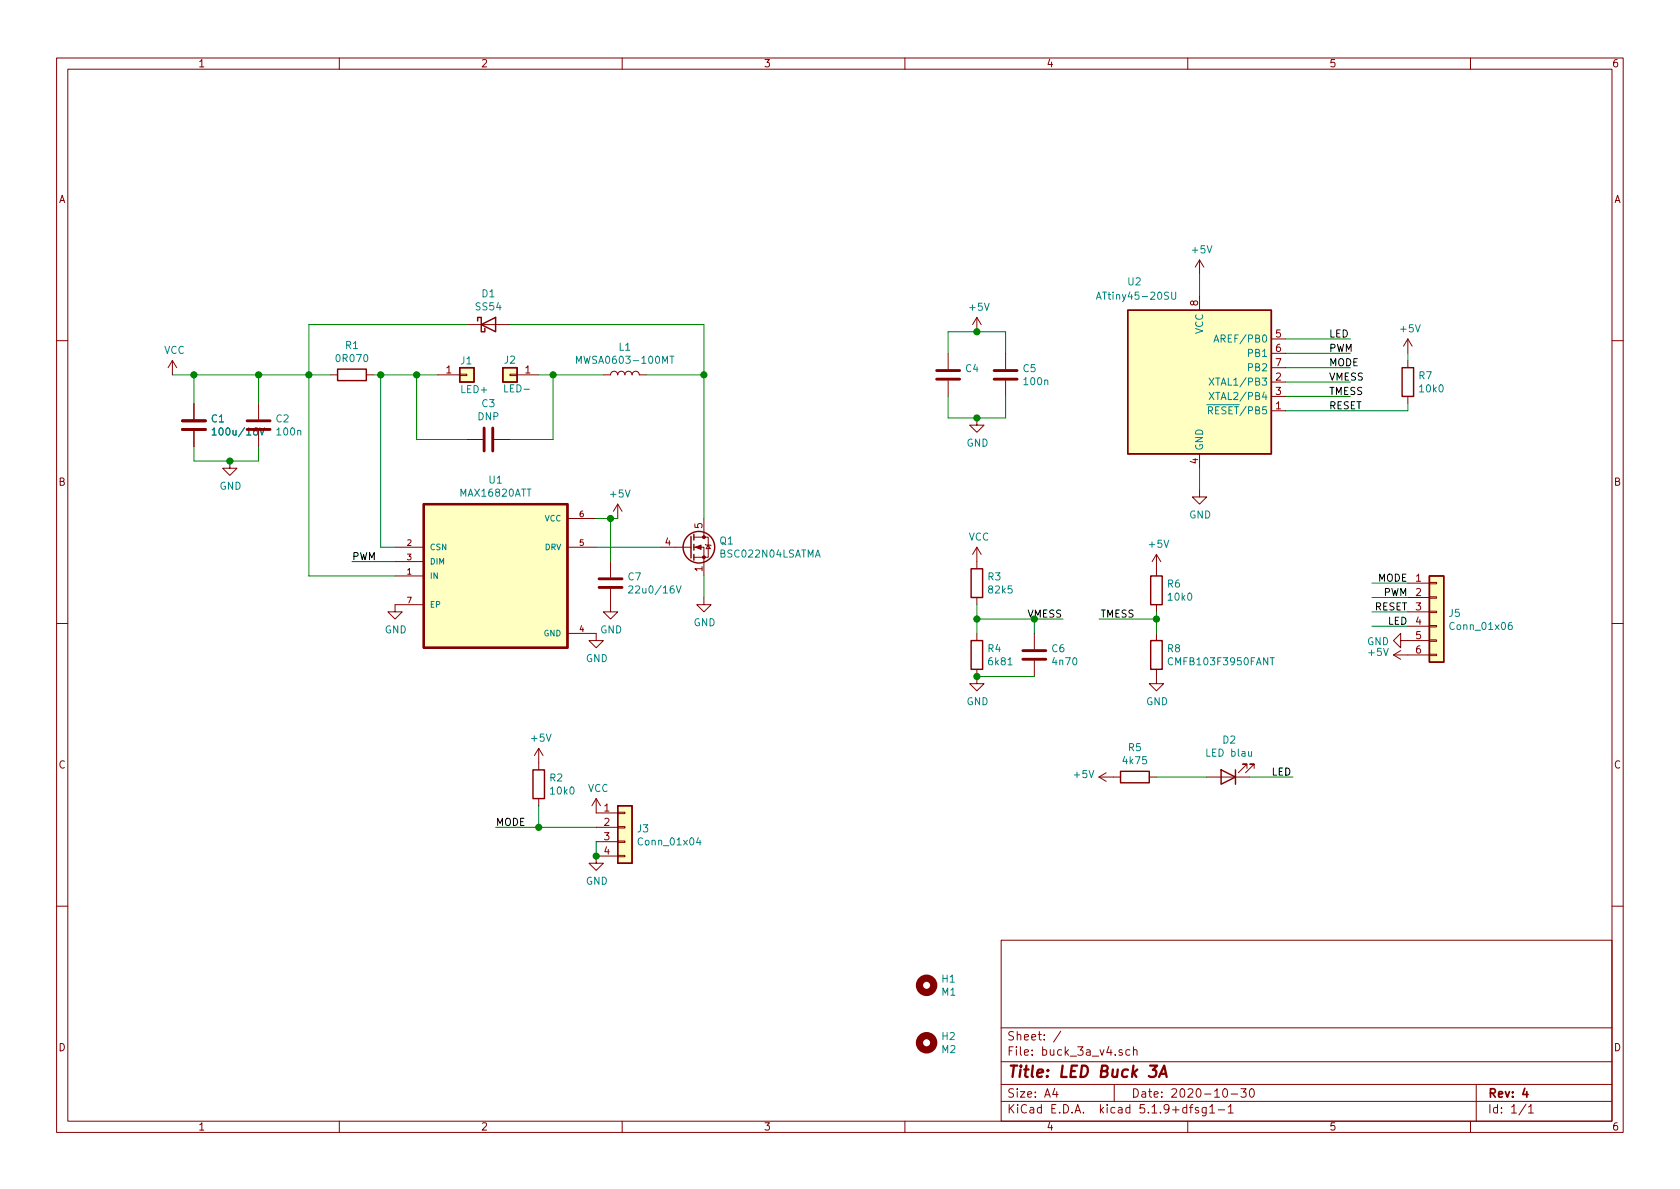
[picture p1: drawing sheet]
<svg xmlns="http://www.w3.org/2000/svg" width="297mm" height="210mm" viewBox="0 0 297 210" stroke-linecap="round" stroke-linejoin="round" font-family="sans-serif">
<g fill="none" stroke="#840000" stroke-width=".18">
<path d="M10 10.3h277v189.9h-277zM12 12.2h273v186.1h-273zM60 10.3v1.9M110 10.3v1.9M160 10.3v1.9M210 10.3v1.9M260 10.3v1.9M82.5 57.4h7.7M172.7 56.1l-.7 1.3M172.7 56.1v2.6M172.7 56.1l.8 1.3M212.1 46l-.8 1.2"/>
<path d="M212.1 46v2.5M212.1 52.3v2.6M212.1 46l.8 1.2M224.8 59.9h2.5M248.9 59.9l-.7 1.3M248.9 59.9v2.6M248.9 59.9l.8 1.3M10 60.2h2M30.5 63.7l-.8 1.3M30.5 63.7v2.6M30.5 63.7l.7 1.3M34.3 71.4v2.8"/>
<path d="M34.3 76.2v2.8M45.7 71.4v2.8M45.7 76.2v2.8M58.4 66.3h1.3M64.8 66.3h1.2M77.5 66.3h3.8M81.3 66.2h1.2v.2h-1.2zM82.5 77.7h2.8M87.4 77.7h2.8M90.2 66.2h1.2v.2h-1.2zM91.4 66.3h3.8M106.7 66.3h1.2a.63 .63 0 0 1 .7-.6 .63 .63 0 0 1 .6 .6 .63 .63 0 0 1 .7-.6 .63 .63 0 0 1 .6 .6 .63 .63 0 0 1 .6-.6 .63 .63 0 0 1 .7 .6 .63 .63 0 0 1 .6-.6 .63 .63 0 0 1 .6 .6h1.3"/>
<path d="M167.6 62.5v2.8M167.6 67.3v2.8M172.7 73.9v1.3h1.3l-1.3 1.2-1.3-1.2h1.3M177.8 62.5v2.8M177.8 67.3v2.8M224.8 72.6h2.5M224.8 67.6h2.5M224.8 70.1h2.5M224.8 62.5h2.5M224.8 65h2.5M248.9 63.7v1.3M248.9 70.1v1.3"/>
<path d="M285 60.2h2M40.6 81.5v1.3h1.3l-1.3 1.3-1.2-1.3h1.2M69.8 96.8h5.1M69.8 99.3h5.1M100.3 96.8h5.1M100.3 91.7h5.1M107.9 99.3v2.8M109.2 89.1l-.7 1.3M109.2 89.1v2.6M109.2 89.1l.8 1.3M116.8 96.8h5.4M122.7 96.8h1.8v5"/>
<path d="M122.7 95h2.5v3.5h-2.5M124.5 91.7v3.3M124.7 96.3l.1 .1h.8l.1 .1M125.2 96.4l.4 .6h-.8zM172.7 96.8v3.8M172.7 96.8l-.7 1.2M172.7 96.8l.8 1.2M204.5 98l-.8 1.3M204.5 98v3.8M204.5 98l.7 1.3M212.1 86.6v1.3h1.3l-1.3 1.2-1.3-1.2h1.3M212.1 80.3v2.5"/>
<path d="M10 110.3h2M69.8 101.8h5.1M74.9 106.9h-5.1v1.3h1.3l-1.3 1.3-1.2-1.3h1.2M100.3 112h5.1v1.3h1.3l-1.3 1.2-1.3-1.2h1.3M107.9 104.1v4.1h1.3l-1.3 1.3-1.2-1.3h1.2M124.5 105.7v1.2h1.2l-1.2 1.3-1.3-1.3h1.3M172.7 118.4v2.5h1.3l-1.3 1.3-1.3-1.3h1.3M172.7 105.7v1.2M172.7 112v1.3M182.9 112v2.8M182.9 116.8v2.8M204.5 118.4v2.5h1.2l-1.2 1.3-1.3-1.3h1.3"/>
<path d="M204.5 106.9v1.3M204.5 112v1.3M246.4 115.8l1.2 .8M246.4 115.8h6.3M247.6 113.3v-1.3l-1.2 1.3 1.2 1.2v-1.2h5.1M247.6 115.1l-1.2 .7M248.9 103.1h3.8M248.9 105.7h3.8M248.9 108.2h3.8M248.9 110.7h3.8M252.7 113.2h1.3v.2h-1.3zM252.7 115.7h1.3v.2h-1.3z"/>
<path d="M252.7 110.6h1.3v.3h-1.3zM252.7 105.5h1.3v.3h-1.3zM252.7 103h1.3v.2h-1.3zM252.7 108.1h1.3v.2h-1.3zM285 110.3h2M95.2 132.3l-.7 1.3M95.2 132.3v3.8M95.2 132.3l.8 1.3M194.3 137.4l1.3 .8M194.3 137.4h3.8M195.6 136.6l-1.3 .8M203.2 137.4h1.3"/>
<path d="M213.4 137.4h7.6M220.5 135.9v-.8h-.8h.8l-1.6 1.5M221.7 135.9v-.8h-.7h.7l-1.5 1.5M95.2 141.2v1.3M105.4 141.2l-.8 1.3M105.4 141.2v2.6h3.8M105.4 141.2l.8 1.3M105.4 146.3h3.8M105.4 148.8h3.8M109.2 151.3h1.3v.2h-1.3zM109.2 148.7h1.3v.3h-1.3zM109.2 143.6h1.3v.3h-1.3z"/>
<path d="M109.2 146.2h1.3v.2h-1.3zM109.2 151.4h-3.8v1.2h1.3l-1.3 1.3-1.3-1.3h1.3M10 160.2h2M177 166.3h108v32h-108zM285 160.2h2M60 198.3v1.9M110 198.3v1.9M160 198.3v1.9M177 194.8h108M177 191.8h108M177 187.8h108M177 181.8h108"/>
<path d="M186.5 192.5l-.4 1h1M186.8 193v1M187.6 182.3l-1.3 2M197 191.8v3M198.4 185.7l-.4-.1-.2 .2 .1 .2 .5 .2v.3h-.6M199.8 185.7l-.5-.1-.2 .3v.6l.2 .1 .5-.1M200.4 185.7l.2-.1 .4 .1v.9M200.4 185.1v1.5M210 198.3v1.9M210.3 195.8h.6M210.9 195.3l-.4 .2v1.3M211.9 195.9l-.4-.1-.2 .2 .1 .3 .5 .1v.3h-.6"/>
<path d="M213.3 195.8v1.2l-.3 .3h-.4M213.3 195.9l-.5-.1-.3 .3 .1 .6 .2 .1 .5-.1M213.9 195.8l.4-.5v1.5M213.9 196.8h.9M215.4 196.3h1.1M216.3 192.7l.4-.2a.94 .94 0 0 1 0 1.5 .79 .79 0 0 1-.4-1.3zM217.2 195.8l.4-.5v1.5M217.2 196.8h.8M217.7 193.5h1.1M219.4 192.5h.9l-.5 .6 .5 .1v.7l-.3 .1-.6-.1M221.1 192.6l.2-.1a.8 .8 0 0 1 .5 .8 .8 .8 0 0 1-.5 .7 1 1 0 0 1-.2-1.4zM260 198.3v1.9"/>
<path d="M261 191.8v6.5M269.8 195.2l-1.2 2M270.3 195.8l.4-.5v1.5M270.3 196.8h.8"/>
</g>
<path d="M269.6 192.5l-.4 1h1M270 193v1" fill="none" stroke="#840000" stroke-width=".3"/>
<path d="M74.9 89.1h25.4v25.4h-25.4zM203.4 188.4h1.2l-.8 .8a.52 .52 0 0 1 .7 .4l-.1 .5-.2 .2-.8 .1-.3-.1M204.9 190.4l.9-2 .5 2M205.2 189.9h.9" fill="none" stroke="#840000" stroke-width=".41"/>
<g fill="none" stroke="#840000" stroke-width=".51">
<path d="M32.3 75.9h4M32.3 74.4h4M43.7 75.9h4.1M43.7 74.4h4.1M85.6 75.7v4.1M87.1 75.7v4.1M165.6 67.1h4.1M165.6 65.5h4.1M175.8 67.1h4M175.8 65.5h4M105.9 103.9h4.1M105.9 102.4h4.1"/>
<path d="M180.8 116.6h4.1M180.8 115.1h4.1"/>
</g>
<g fill="none" stroke="#840000" stroke-width="1.3">
<circle cx="163.8" cy="174.2" r="1.27"/>
<circle cx="163.8" cy="184.4" r="1.27"/>
</g>
<g fill="none" stroke="#840000" stroke-width=".25">
<path d="M84.5 56.8v-.7h.6v2.6h.6v-.7M85.1 57.4l2.5-1.3v2.6zM199.4 54.9h25.4v25.4h-25.4zM59.7 65.3h5.1v2h-5.1zM81.3 65h2.5v2.6h-2.5zM88.9 65h2.5v2.6h-2.5zM247.9 65h2v5.1h-2zM122.2 94.9v3.8M122.7 94.5v1M122.7 96.3v1M122.7 98v1.1M171.7 113.3h2v5.1h-2z"/>
<path d="M171.7 100.6h2v5.1h-2zM203.5 113.3h2v5.1h-2zM203.5 101.8h2v5.1h-2zM252.7 101.8h2.6v15.3h-2.6zM94.2 136.1h2.1v5.1h-2.1zM198.1 136.4h5.1v2h-5.1zM215.9 136.1l2.5 1.3-2.5 1.3zM218.4 136.1v2.6M109.2 142.5h2.6v10.1h-2.6z"/>
<circle cx="123.6" cy="96.8" r="2.79"/>
</g>
<g fill="#ffffc2" stroke="#ffffc2" stroke-width=".18">
<path d="M74.9 89.1h25.4v25.4h-25.4z"/>
<path d="M199.4 54.9h25.4v25.4h-25.4z"/>
<path d="M88.9 65h2.5v2.6h-2.5z"/>
<path d="M81.3 65h2.5v2.6h-2.5z"/>
<path d="M109.2 142.5h2.6v10.1h-2.6z"/>
<path d="M252.7 101.8h2.6v15.3h-2.6z"/>
</g>
<g fill="none" stroke="#008484" stroke-width=".18">
<path d="M193.9 52.9l.4-1.2 .4 1.2M194 52.6h.6M207.2 51.7v1l.2 .2h.2l.3-.2v-1M37.5 76l.4-.3v1.2M37.5 76.9h.7M45.9 75.7l.4 1.2 .5-1.2M101.9 64.3v-1.3l.4 .9 .5-.9v1.3M118.4 63h.8M118.8 63v1.3M213.4 71.6h1.2M213.7 72.6l.6-.1 .1-.1-.1-.3-.2-.2h-.4v1.3M213.8 66.8l.8 1.3"/>
<path d="M213.8 69.4l.8 1.3M214 72.6l.4 .6M214.6 60.5l.5-1.3 .4 1.3M214.6 66.8l-.8 1.3M214.6 69.4l-.8 1.3M214.8 60.1h.6M111.2 103.7l.5-.1 .2 .4-.1 .2-.7 .7h.8M119.6 103.6l.4 1.3 .4-1.3M224.6 116.3h.7M267.3 110.1h-.4a.87 .87 0 0 0 0 1.2l.4-.1v-.5l-.4-.2-.2 .3M123.5 148.1l-.3 .9h.8M123.8 148.6v.8"/>
</g>
<g fill="#840000" stroke="#840000" stroke-width=".18">
<path d="M122.9 96.8l1.1-.4v.7z"/>
<circle cx="124.5" cy="98.5" r=".25"/>
<circle cx="124.5" cy="95" r=".25"/>
</g>
<g fill="none" stroke="#008400" stroke-width=".18">
<path d="M82.5 57.4h-27.9v44.4h15.2M90.2 57.4h34.3v34.3M212.1 48.5v3.8M227.3 59.9h11.5M30.5 66.3h27.9M34.3 66.3v5.1M34.3 79v2.5h11.4v-2.5M45.7 66.3v5.1M66 66.3h11.5M67.3 66.3v30.5h2.5M73.7 66.3v11.4h8.8M95.2 66.3h11.5"/>
<path d="M97.8 66.3v11.4h-7.6M114.3 66.3h10.2M167.6 62.5v-3.8h10.2v3.8M167.6 70.1v3.8h10.2v-3.8M227.3 67.6h11.5M227.3 70.1h11.5M227.3 65h11.5M227.3 62.5h11.5M248.9 62.5v1.2M248.9 71.4v1.2h-21.6M62.2 99.3h7.6M105.4 91.7h3.8"/>
<path d="M105.4 96.8h11.4M107.9 91.7v7.6M212.1 82.8v3.8M124.5 101.8v3.9M172.7 109.5h15.3M172.7 119.6h10.2M172.7 106.9v5.1M182.9 109.5v2.5M194.3 109.5h10.2M204.5 108.2v3.8M242.6 105.7h6.3M242.6 110.7h6.3"/>
<path d="M242.6 108.2h6.3M242.6 103.1h6.3M204.5 137.4h8.9M221 137.4h7.6M87.6 146.3h17.8M95.2 142.5v3.8M105.4 148.8v2.6"/>
</g>
<g fill="#008400" stroke="#008400" stroke-width=".25">
<circle cx="172.7" cy="73.9" r=".51"/>
<circle cx="172.7" cy="58.7" r=".51"/>
<circle cx="204.5" cy="109.5" r=".51"/>
<circle cx="108" cy="91.7" r=".51"/>
<circle cx="97.8" cy="66.3" r=".51"/>
<circle cx="124.5" cy="66.3" r=".51"/>
<circle cx="54.6" cy="66.3" r=".51"/>
<circle cx="95.3" cy="146.3" r=".51"/>
<circle cx="172.7" cy="119.6" r=".51"/>
<circle cx="182.9" cy="109.5" r=".51"/>
<circle cx="73.7" cy="66.3" r=".51"/>
<circle cx="40.6" cy="81.5" r=".51"/>
<circle cx="67.3" cy="66.3" r=".51"/>
<circle cx="172.7" cy="109.5" r=".51"/>
<circle cx="45.7" cy="66.3" r=".51"/>
<circle cx="105.4" cy="151.4" r=".51"/>
<circle cx="34.3" cy="66.3" r=".51"/>
</g>
<text font-size="2.8" fill="#840000" x="178" y="190.5">Title: LED Buck 3A</text>
<g font-size="2.1" fill="#840000">
<text x="178" y="184">Sheet: /</text>
<text x="178" y="186.7">File: buck_3a_v4.sch</text>
<text x="178" y="196.9">KiCad E.D.A. kicad 5.1.9+dfsg1-1</text>
<text x="178" y="194.1">Size: A4</text>
<text x="200" y="194.1">Date: 2020-10-30</text>
<text x="263" y="194.1">Rev: 4</text>
<text x="263" y="196.9">Id: 1/1</text>
</g>
<g font-size="1.8" fill="#840000">
<text x="35" y="11.9">1</text>
<text x="85" y="11.9">2</text>
<text x="135" y="11.9">3</text>
<text x="185" y="11.9">4</text>
<text x="235" y="11.9">5</text>
<text x="285" y="11.9">6</text>
<text x="10.4" y="35.9">A</text>
<text x="285.4" y="35.9">A</text>
<text x="211.8" y="54.1" transform="rotate(-90 211.8 54.1)">8</text>
<text x="225.6" y="59.7">5</text>
<text x="225.6" y="62.2">6</text>
<text x="225.6" y="64.8">7</text>
<text x="78.9" y="66">1</text>
<text x="92.9" y="66">1</text>
<text x="225.6" y="67.3">2</text>
<text x="225.6" y="69.8">3</text>
<text x="225.6" y="72.4">1</text>
<text x="211.8" y="82" transform="rotate(-90 211.8 82)">4</text>
<text x="10.4" y="85.9">B</text>
<text x="285.4" y="85.9">B</text>
<text x="124.2" y="93.4" transform="rotate(-90 124.2 93.4)">5</text>
<text x="117.6" y="96.5">4</text>
<text x="124.2" y="101.1" transform="rotate(-90 124.2 101.1)">1</text>
<text x="250.3" y="102.9">1</text>
<text x="250.3" y="105.4">2</text>
<text x="250.3" y="107.9">3</text>
<text x="250.3" y="110.5">4</text>
<text x="250.3" y="113">5</text>
<text x="250.3" y="115.6">6</text>
<text x="10.4" y="135.9">C</text>
<text x="285.4" y="135.9">C</text>
<text x="106.8" y="143.5">1</text>
<text x="106.8" y="146">2</text>
<text x="106.8" y="148.6">3</text>
<text x="106.8" y="151.1">4</text>
<text x="10.4" y="185.9">D</text>
<text x="285.4" y="185.9">D</text>
<text x="35" y="199.9">1</text>
<text x="85" y="199.9">2</text>
<text x="135" y="199.9">3</text>
<text x="185" y="199.9">4</text>
<text x="235" y="199.9">5</text>
<text x="285" y="199.9">6</text>
</g>
<g font-size="1.8" fill="#008484">
<text x="210.9" y="44.8">+5V</text>
<text x="85.2" y="52.6">D1</text>
<text x="194.7" y="53">ATtiny45-20SU</text>
<text x="199.5" y="50.5">U2</text>
<text x="84.2" y="54.9">SS54</text>
<text x="171.5" y="55">+5V</text>
<text x="212.7" y="59.1" transform="rotate(-90 212.7 59.1)">VCC</text>
<text x="247.7" y="58.8">+5V</text>
<text x="29" y="62.6">VCC</text>
<text x="59.6" y="64">0R070</text>
<text x="61.1" y="61.7">R1</text>
<text x="81.5" y="64.4">J1</text>
<text x="89.2" y="64.3">J2</text>
<text x="102.7" y="64.3">MWSA0603-100MT</text>
<text x="109.5" y="62">L1</text>
<text x="170.8" y="65.8">C4</text>
<text x="180.9" y="65.8">C5</text>
<text x="215.5" y="60.6">AREF/PB0</text>
<text x="220.9" y="63.1">PB1</text>
<text x="220.9" y="65.7">PB2</text>
<text x="81.6" y="69.5">LED+</text>
<text x="89.4" y="69.4">LED-</text>
<text x="181.2" y="68.1">100n</text>
<text x="214.8" y="68.2">XTAL1/PB3</text>
<text x="214.8" y="70.7">XTAL2/PB4</text>
<text x="250.9" y="67.1">R7</text>
<text x="251.1" y="69.4">10k0</text>
<text x="37.4" y="74.7">C1</text>
<text x="38.3" y="77">100u/16V</text>
<text x="48.8" y="74.7">C2</text>
<text x="49.1" y="77">100n</text>
<text x="84.5" y="74.3">DNP</text>
<text x="85.2" y="72">C3</text>
<text x="214.5" y="73.3">RESET/PB5</text>
<text x="170.9" y="79">GND</text>
<text x="212.7" y="79.8" transform="rotate(-90 212.7 79.8)">GND</text>
<text x="38.8" y="86.6">GND</text>
<text x="81.5" y="87.8">MAX16820ATT</text>
<text x="86.5" y="85.5">U1</text>
<text x="108" y="88">+5V</text>
<text x="171.2" y="95.6">VCC</text>
<text x="210.3" y="91.7">GND</text>
<text x="127.3" y="96.3">Q1</text>
<text x="127.5" y="98.6">BSC022N04LSATMA</text>
<text x="203.3" y="96.9">+5V</text>
<text x="111.1" y="102.6">C7</text>
<text x="111.9" y="104.9">22u0/16V</text>
<text x="174.7" y="102.6">R3</text>
<text x="174.9" y="104.9">82k5</text>
<text x="206.5" y="103.9">R6</text>
<text x="206.7" y="106.2">10k0</text>
<text x="68" y="112">GND</text>
<text x="106.1" y="112">GND</text>
<text x="122.6" y="110.7">GND</text>
<text x="256.2" y="109.1">J5</text>
<text x="256.7" y="111.4">Conn_01x06</text>
<text x="103.6" y="117.1">GND</text>
<text x="174.7" y="115.3">R4</text>
<text x="174.9" y="117.6">6k81</text>
<text x="186" y="115.3">C6</text>
<text x="186.3" y="117.6">4n70</text>
<text x="206.5" y="115.3">R8</text>
<text x="207" y="117.6">CMFB103F3950FANT</text>
<text x="241.7" y="114.1">GND</text>
<text x="242.1" y="116">+5V</text>
<text x="170.9" y="124.7">GND</text>
<text x="202.6" y="124.7">GND</text>
<text x="94" y="131.2">+5V</text>
<text x="216.2" y="131.5">D2</text>
<text x="190" y="137.6">+5V</text>
<text x="198.7" y="135.1">4k75</text>
<text x="199.5" y="132.8">R5</text>
<text x="213.5" y="133.8">LED blau</text>
<text x="97.2" y="138.2">R2</text>
<text x="97.5" y="140.5">10k0</text>
<text x="103.9" y="140">VCC</text>
<text x="112.7" y="147.2">J3</text>
<text x="113.2" y="149.5">Conn_01x04</text>
<text x="103.6" y="156.5">GND</text>
<text x="166.6" y="173.8">H1</text>
<text x="166.5" y="176.1">M1</text>
<text x="166.6" y="183.9">H2</text>
<text x="166.5" y="186.2">M2</text>
</g>
<g font-size="1.8">
<text x="234.9" y="59.7">LED</text>
<text x="234.9" y="64.8">MODE</text>
<text x="234.9" y="62.2">PWM</text>
<text x="234.9" y="67.3">VMESS</text>
<text x="234.9" y="69.8">TMESS</text>
<text x="234.9" y="72.4">RESET</text>
<text x="62.2" y="99.1">PWM</text>
<text x="243" y="107.9">RESET</text>
<text x="243.6" y="102.9">MODE</text>
<text x="244.6" y="105.4">PWM</text>
<text x="181.6" y="109.2">VMESS</text>
<text x="194.6" y="109.2">TMESS</text>
<text x="245.4" y="110.5">LED</text>
<text x="224.8" y="137.2">LED</text>
<text x="87.6" y="146">MODE</text>
</g>
<g font-size="1.4" fill="#008484">
<text x="96.3" y="92.2">VCC</text>
<text x="75.9" y="97.3">CSN</text>
<text x="75.9" y="99.8">DIM</text>
<text x="96.3" y="97.3">DRV</text>
<text x="75.9" y="102.4">IN</text>
<text x="75.9" y="107.4">EP</text>
<text x="96.2" y="112.5">GND</text>
</g>
<g font-size="1.4" fill="#840000">
<text x="102.5" y="91.4">6</text>
<text x="72" y="101.6">1</text>
<text x="72" y="96.5">2</text>
<text x="72" y="99.1">3</text>
<text x="102.5" y="96.5">5</text>
<text x="72" y="106.7">7</text>
<text x="102.5" y="111.8">4</text>
</g>
</svg>
